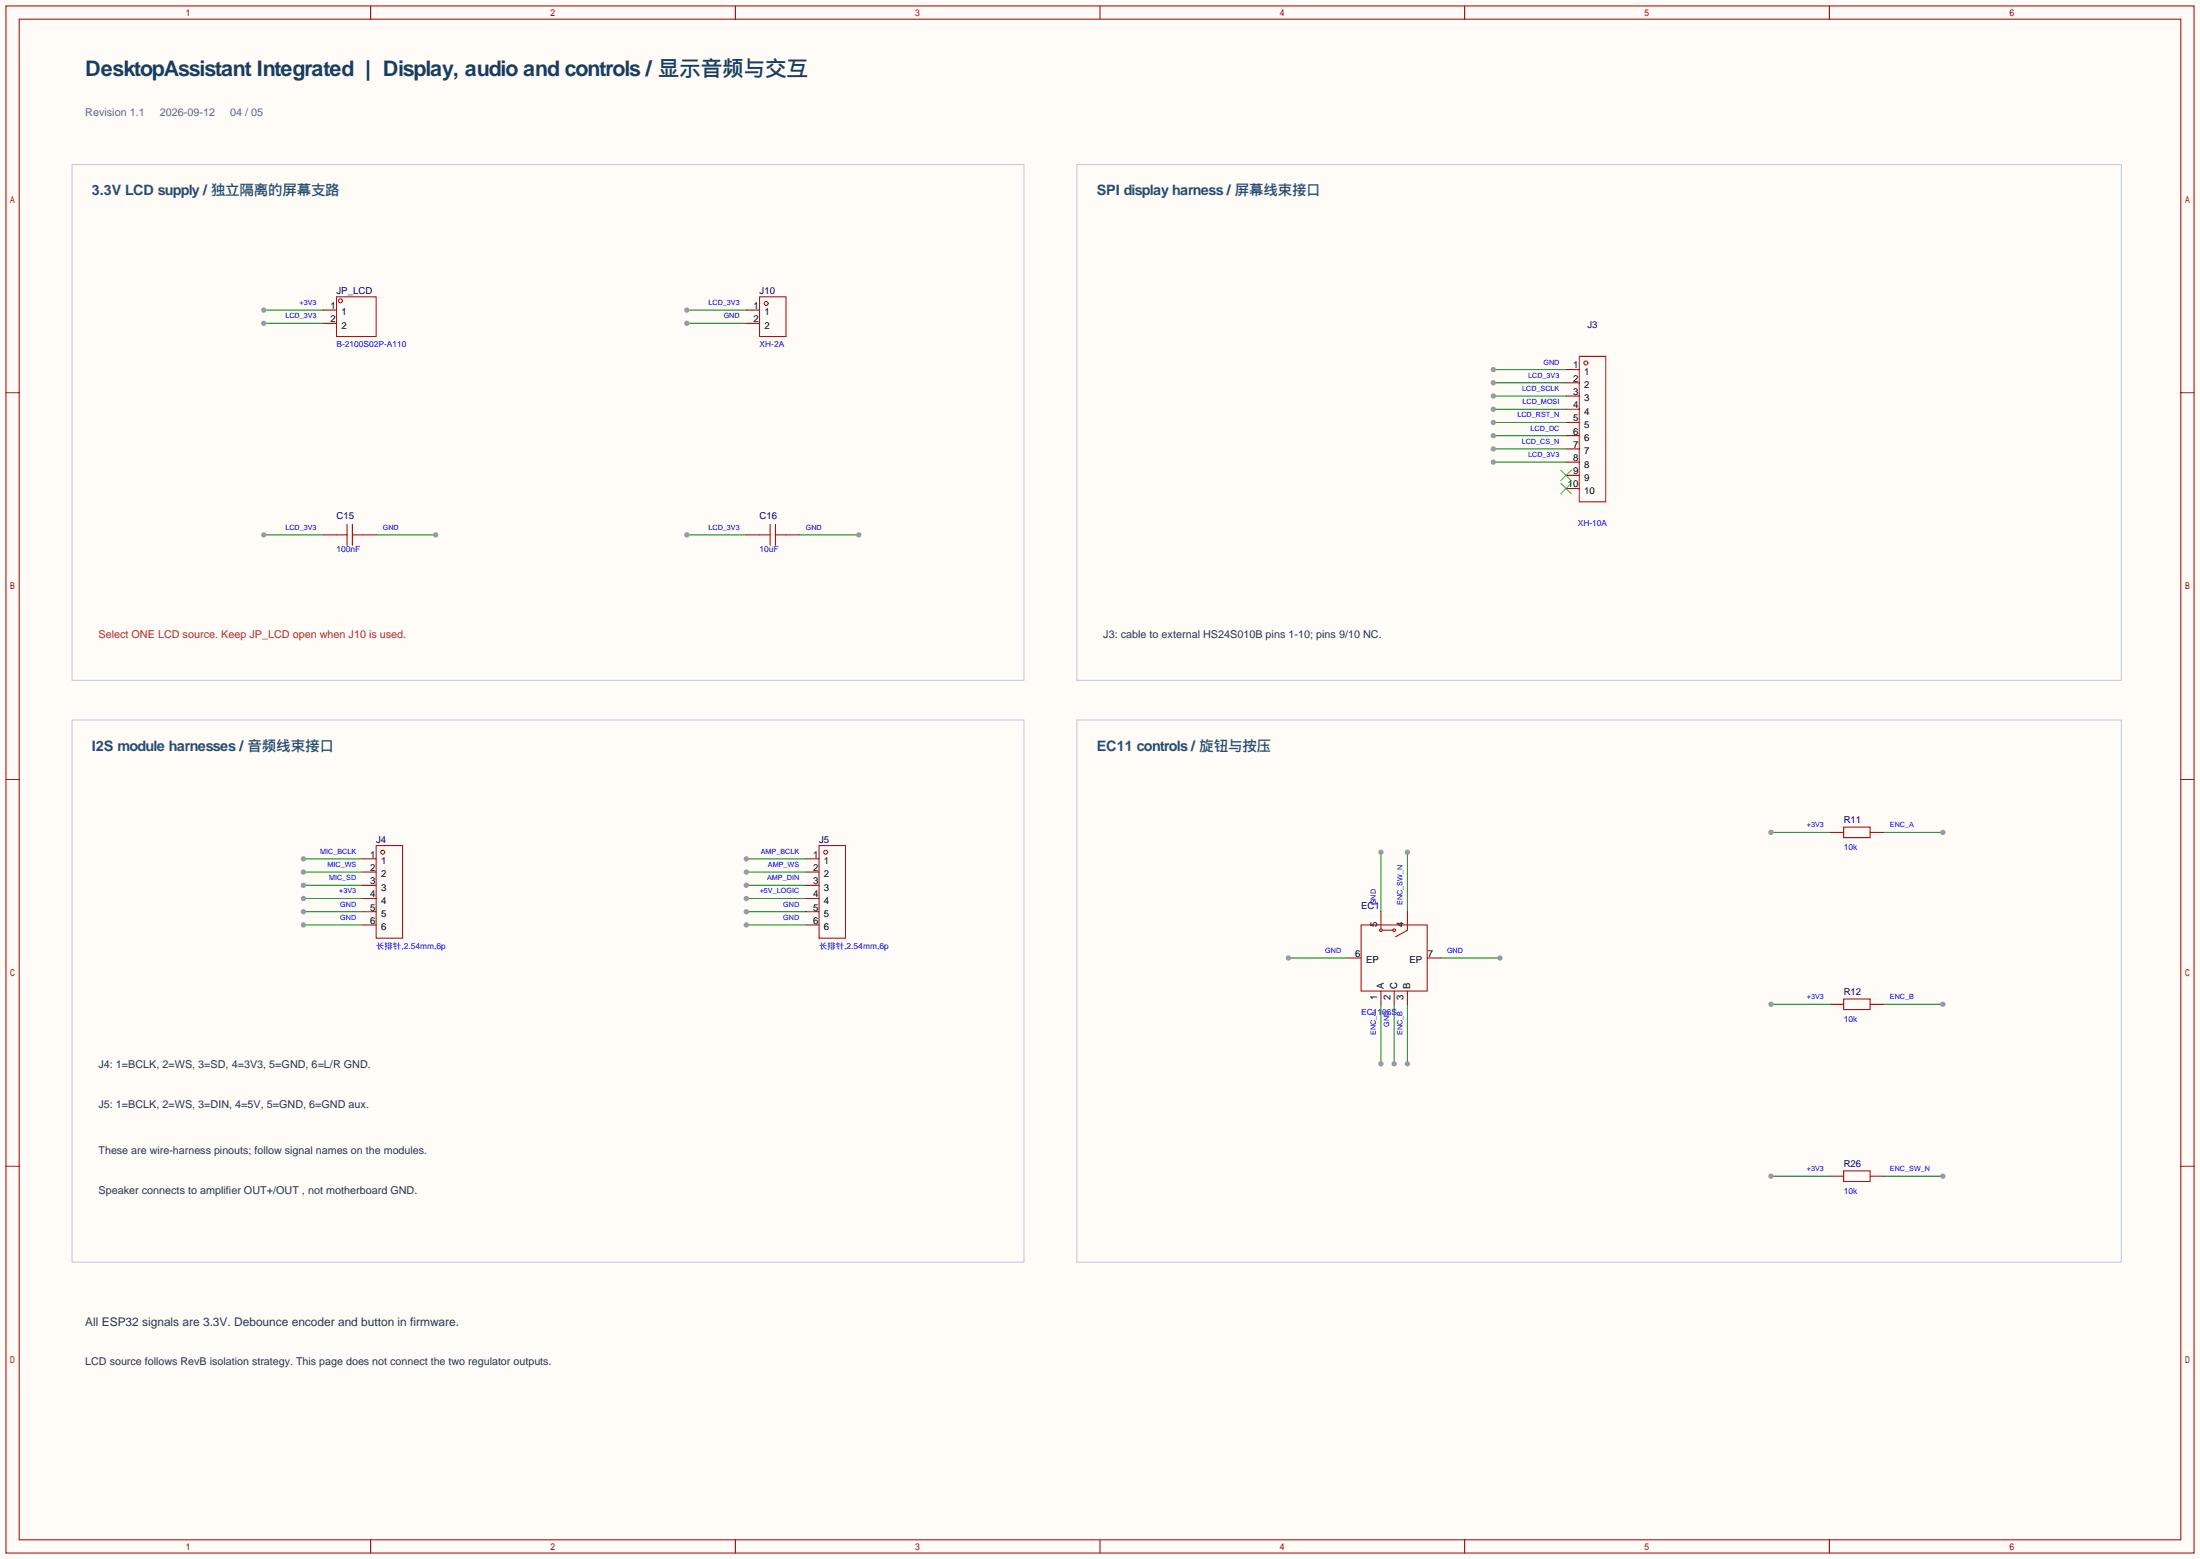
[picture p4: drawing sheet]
<svg xmlns="http://www.w3.org/2000/svg" width="423mm" height="299mm" viewBox="0 0 423 299" stroke-linecap="round" stroke-linejoin="round" font-family="sans-serif">
<path d="M0 0h422.7v299.5h-422.7z" fill="#fffcf7"/>
<path d="M13.8 31.6h182.9v99.1h-182.9zM206.9 31.6h200.6v99.1h-200.6zM13.8 138.3h182.9v104.1h-182.9zM206.9 138.3h200.6v104.1h-200.6z" fill="none" stroke="#bac9d9" stroke-width=".19"/>
<g fill="none" stroke="#a10000" stroke-width=".19">
<path d="M1.1 1.1h420.4v297.2h-420.4zM3.7 3.7h415.3v292.1h-415.3zM71.2 1.1v2.6M141.3 1.1v2.6M211.3 1.1v2.6M281.4 1.1v2.6M351.5 1.1v2.6M1.1 75.4h2.6M303.4 68.5h5.1v27.9h-5.1zM419 75.4h2.5M1.1 149.7h2.6M419 149.7h2.5"/>
<path d="M1.1 224h2.6M419 224h2.5M71.2 295.8v2.5M141.3 295.8v2.5M211.3 295.8v2.5M281.4 295.8v2.5M351.5 295.8v2.5"/>
<circle cx="304.7" cy="69.7" r=".38"/>
</g>
<path d="M300.9 71h2.5M300.9 73.5h2.5M300.9 76.1h2.5M300.9 78.6h2.5M300.9 81.2h2.5M300.9 83.7h2.5M300.9 86.2h2.5M300.9 88.8h2.5M300.9 91.3h2.5M300.9 93.9h2.5" fill="none" stroke="#870000" stroke-width=".19"/>
<path d="M299.8 90.3l2.1 2M299.8 92.8l2.1 2.1M301.9 90.3l-2.1 2M301.9 92.8l-2.1 2.1" fill="none" stroke="#3c3" stroke-width=".19"/>
<path d="M340.2 159.9h11.5" fill="none" stroke="#008700" stroke-width=".19"/>
<circle cx="340.2" cy="159.9" r=".51" fill="#999"/>
<path d="M265.3 192.9v11.4" fill="none" stroke="#008700" stroke-width=".19"/>
<circle cx="265.3" cy="204.3" r=".51" fill="#999"/>
<path d="M143.4 175.1h11.4" fill="none" stroke="#008700" stroke-width=".19"/>
<circle cx="143.4" cy="175.1" r=".51" fill="#999"/>
<path d="M286.9 78.6h14" fill="none" stroke="#008700" stroke-width=".19"/>
<circle cx="286.9" cy="78.6" r=".51" fill="#999"/>
<path d="M361.8 159.9h11.5" fill="none" stroke="#008700" stroke-width=".19"/>
<circle cx="373.3" cy="159.9" r=".51" fill="#999"/>
<path d="M267.8 192.9v11.4" fill="none" stroke="#008700" stroke-width=".19"/>
<circle cx="267.8" cy="204.3" r=".51" fill="#999"/>
<path d="M247.5 184h11.5" fill="none" stroke="#008700" stroke-width=".19"/>
<circle cx="247.5" cy="184" r=".51" fill="#999"/>
<path d="M50.7 59.6h11.4" fill="none" stroke="#008700" stroke-width=".19"/>
<circle cx="50.7" cy="59.6" r=".51" fill="#999"/>
<path d="M286.9 73.5h14" fill="none" stroke="#008700" stroke-width=".19"/>
<circle cx="286.9" cy="73.5" r=".51" fill="#999"/>
<path d="M265.3 163.7v11.4" fill="none" stroke="#008700" stroke-width=".19"/>
<circle cx="265.3" cy="163.7" r=".51" fill="#999"/>
<path d="M153.5 102.7h11.5" fill="none" stroke="#008700" stroke-width=".19"/>
<circle cx="165" cy="102.7" r=".51" fill="#999"/>
<path d="M50.7 102.7h11.4" fill="none" stroke="#008700" stroke-width=".19"/>
<circle cx="50.7" cy="102.7" r=".51" fill="#999"/>
<path d="M58.3 167.5h11.4" fill="none" stroke="#008700" stroke-width=".19"/>
<circle cx="58.3" cy="167.5" r=".51" fill="#999"/>
<path d="M286.9 76.1h14" fill="none" stroke="#008700" stroke-width=".19"/>
<circle cx="286.9" cy="76.1" r=".51" fill="#999"/>
<path d="M58.3 177.7h11.4" fill="none" stroke="#008700" stroke-width=".19"/>
<circle cx="58.3" cy="177.7" r=".51" fill="#999"/>
<path d="M276.7 184h11.5" fill="none" stroke="#008700" stroke-width=".19"/>
<circle cx="288.2" cy="184" r=".51" fill="#999"/>
<path d="M143.4 172.6h11.4" fill="none" stroke="#008700" stroke-width=".19"/>
<circle cx="143.4" cy="172.6" r=".51" fill="#999"/>
<path d="M143.4 177.7h11.4" fill="none" stroke="#008700" stroke-width=".19"/>
<circle cx="143.4" cy="177.7" r=".51" fill="#999"/>
<path d="M340.2 225.9h11.5" fill="none" stroke="#008700" stroke-width=".19"/>
<circle cx="340.2" cy="225.9" r=".51" fill="#999"/>
<path d="M270.4 192.9v11.4" fill="none" stroke="#008700" stroke-width=".19"/>
<circle cx="270.4" cy="204.3" r=".51" fill="#999"/>
<path d="M286.9 86.2h14" fill="none" stroke="#008700" stroke-width=".19"/>
<circle cx="286.9" cy="86.2" r=".51" fill="#999"/>
<path d="M340.2 192.9h11.5" fill="none" stroke="#008700" stroke-width=".19"/>
<circle cx="340.2" cy="192.9" r=".51" fill="#999"/>
<path d="M361.8 192.9h11.5" fill="none" stroke="#008700" stroke-width=".19"/>
<circle cx="373.3" cy="192.9" r=".51" fill="#999"/>
<path d="M361.8 225.9h11.5" fill="none" stroke="#008700" stroke-width=".19"/>
<circle cx="373.3" cy="225.9" r=".51" fill="#999"/>
<path d="M72.3 102.7h11.4" fill="none" stroke="#008700" stroke-width=".19"/>
<circle cx="83.7" cy="102.7" r=".51" fill="#999"/>
<path d="M286.9 81.2h14" fill="none" stroke="#008700" stroke-width=".19"/>
<circle cx="286.9" cy="81.2" r=".51" fill="#999"/>
<path d="M132 62.1h11.4" fill="none" stroke="#008700" stroke-width=".19"/>
<circle cx="132" cy="62.1" r=".51" fill="#999"/>
<path d="M132 59.6h11.4" fill="none" stroke="#008700" stroke-width=".19"/>
<circle cx="132" cy="59.6" r=".51" fill="#999"/>
<path d="M286.9 71h14" fill="none" stroke="#008700" stroke-width=".19"/>
<circle cx="286.9" cy="71" r=".51" fill="#999"/>
<path d="M132 102.7h11.4" fill="none" stroke="#008700" stroke-width=".19"/>
<circle cx="132" cy="102.7" r=".51" fill="#999"/>
<path d="M50.7 62.1h11.4" fill="none" stroke="#008700" stroke-width=".19"/>
<circle cx="50.7" cy="62.1" r=".51" fill="#999"/>
<path d="M58.3 165h11.4" fill="none" stroke="#008700" stroke-width=".19"/>
<circle cx="58.3" cy="165" r=".51" fill="#999"/>
<path d="M286.9 88.8h14" fill="none" stroke="#008700" stroke-width=".19"/>
<circle cx="286.9" cy="88.8" r=".51" fill="#999"/>
<path d="M58.3 170.1h11.4" fill="none" stroke="#008700" stroke-width=".19"/>
<circle cx="58.3" cy="170.1" r=".51" fill="#999"/>
<path d="M58.3 172.6h11.4" fill="none" stroke="#008700" stroke-width=".19"/>
<circle cx="58.3" cy="172.6" r=".51" fill="#999"/>
<path d="M58.3 175.1h11.4" fill="none" stroke="#008700" stroke-width=".19"/>
<circle cx="58.3" cy="175.1" r=".51" fill="#999"/>
<path d="M286.9 83.7h14" fill="none" stroke="#008700" stroke-width=".19"/>
<circle cx="286.9" cy="83.7" r=".51" fill="#999"/>
<path d="M143.4 165h11.4" fill="none" stroke="#008700" stroke-width=".19"/>
<circle cx="143.4" cy="165" r=".51" fill="#999"/>
<path d="M143.4 167.5h11.4" fill="none" stroke="#008700" stroke-width=".19"/>
<circle cx="143.4" cy="167.5" r=".51" fill="#999"/>
<path d="M143.4 170.1h11.4" fill="none" stroke="#008700" stroke-width=".19"/>
<circle cx="143.4" cy="170.1" r=".51" fill="#999"/>
<path d="M270.4 163.7v11.4" fill="none" stroke="#008700" stroke-width=".19"/>
<circle cx="270.4" cy="163.7" r=".51" fill="#999"/>
<g fill="none" stroke="#870000" stroke-width=".19">
<path d="M62.1 59.6h2.5M143.4 59.6h2.5M62.1 62.1h2.5M143.4 62.1h2.5M62.1 102.7h2.5M69.7 102.7h2.6M143.4 102.7h2.5M151 102.7h2.5M351.7 159.9h2.5M359.3 159.9h2.5M69.7 165h2.6M69.7 167.5h2.6"/>
<path d="M69.7 170.1h2.6M69.7 172.6h2.6M69.7 175.1h2.6M69.7 177.7h2.6M154.8 165h2.6M154.8 167.5h2.6M154.8 170.1h2.6M154.8 172.6h2.6M154.8 175.1h2.6M154.8 177.7h2.6M265.3 175.1v2.6M270.4 175.1v2.6"/>
<path d="M259 184h2.5M265.3 190.4v2.5M267.8 190.4v2.5M270.4 190.4v2.5M274.2 184h2.5M351.7 192.9h2.5M359.3 192.9h2.5M351.7 225.9h2.5M359.3 225.9h2.5"/>
</g>
<g fill="none" stroke="#a10000" stroke-width=".19">
<path d="M64.6 57h7.7v7.6h-7.7zM145.9 57h5.1v7.6h-5.1zM64.6 102.7h2.1M66.7 100.7v4.1M67.7 102.7h2M67.7 100.7v4.1M145.9 102.7h2.1M148 100.7v4.1M149 102.7h2M149 100.7v4.1M354.2 158.9h5.1v2h-5.1zM72.3 162.4h5v17.8h-5z"/>
<path d="M157.4 162.4h5v17.8h-5zM261.5 177.7h12.7v12.7h-12.7zM265.3 177.7v.7M265.6 178.7h2M270.4 177.7v1l-2.3 1.3M354.2 191.9h5.1v2h-5.1zM354.2 224.9h5.1v2h-5.1z"/>
<circle cx="65.4" cy="57.8" r=".38"/>
<circle cx="147.2" cy="58.3" r=".38"/>
<circle cx="73.5" cy="163.7" r=".38"/>
<circle cx="158.6" cy="163.7" r=".38"/>
<circle cx="265.3" cy="178.7" r=".25"/>
<circle cx="267.8" cy="178.7" r=".25"/>
</g>
<text font-size="4.1" fill="#183f62" x="16.4" y="14.6">DesktopAssistant Integrated | Display, audio and controls / 显示音频与交互</text>
<g font-size="2.8" fill="#214f78">
<text x="17.7" y="144.2">I2S module harnesses / 音频线束接口</text>
<text x="210.7" y="144.2">EC11 controls / 旋钮与按压</text>
</g>
<g font-size="2.7" fill="#214f78">
<text x="17.7" y="37.5">3.3V LCD supply / 独立隔离的屏幕支路</text>
<text x="210.7" y="37.5">SPI display harness / 屏幕线束接口</text>
</g>
<text font-size="2.3" fill="#26364a" x="16.4" y="254.7">All ESP32 signals are 3.3V. Debounce encoder and button in firmware.</text>
<g font-size="2.1" fill="#576a7d">
<text x="16.4" y="22.3">Revision 1.1</text>
<text x="30.7" y="22.3">2026-09-12</text>
<text x="44.2" y="22.3">04 / 05</text>
</g>
<text font-size="2.1" fill="#a02c2c" x="18.9" y="122.6">Select ONE LCD source. Keep JP_LCD open when J10 is used.</text>
<g font-size="2.1" fill="#26364a">
<text x="212" y="122.6">J3: cable to external HS24S010B pins 1-10; pins 9/10 NC.</text>
<text x="18.9" y="205.2">J4: 1=BCLK, 2=WS, 3=SD, 4=3V3, 5=GND, 6=L/R GND.</text>
<text x="18.9" y="212.8">J5: 1=BCLK, 2=WS, 3=DIN, 4=5V, 5=GND, 6=GND aux.</text>
<text x="18.9" y="221.6">These are wire-harness pinouts; follow signal names on the modules.</text>
<text x="18.9" y="229.3">Speaker connects to amplifier OUT+/OUT , not motherboard GND.</text>
<text x="16.4" y="262.3">LCD source follows RevB isolation strategy. This page does not connect the two regulator outputs.</text>
</g>
<g font-size="1.8">
<text x="63.5" y="59.3">1</text>
<text x="144.8" y="59.3">1</text>
<text x="63.5" y="61.9">2</text>
<text x="65.6" y="60.6">1</text>
<text x="65.6" y="63.1">2</text>
<text x="144.8" y="61.9">2</text>
<text x="146.9" y="60.6">1</text>
<text x="146.9" y="63.1">2</text>
<text x="302.2" y="70.8">1</text>
<text x="302.2" y="73.3">2</text>
<text x="302.2" y="75.8">3</text>
<text x="304.3" y="72">1</text>
<text x="304.3" y="74.6">2</text>
<text x="304.3" y="77.1">3</text>
<text x="302.2" y="78.4">4</text>
<text x="302.2" y="80.9">5</text>
<text x="302.2" y="83.5">6</text>
<text x="304.3" y="79.7">4</text>
<text x="304.3" y="82.2">5</text>
<text x="302.2" y="86">7</text>
<text x="302.2" y="88.5">8</text>
<text x="304.3" y="84.7">6</text>
<text x="304.3" y="87.3">7</text>
<text x="304.3" y="89.8">8</text>
<text x="301.2" y="93.6">10</text>
<text x="302.2" y="91.1">9</text>
<text x="304.3" y="92.4">9</text>
<text x="304.3" y="94.9">10</text>
<text x="71.1" y="164.7">1</text>
<text x="71.1" y="167.3">2</text>
<text x="73.2" y="166">1</text>
<text x="156.2" y="164.7">1</text>
<text x="156.2" y="167.3">2</text>
<text x="158.3" y="166">1</text>
<text x="71.1" y="169.8">3</text>
<text x="71.1" y="172.4">4</text>
<text x="73.2" y="168.6">2</text>
<text x="73.2" y="171.1">3</text>
<text x="73.2" y="173.6">4</text>
<text x="156.2" y="169.8">3</text>
<text x="156.2" y="172.4">4</text>
<text x="158.3" y="168.6">2</text>
<text x="158.3" y="171.1">3</text>
<text x="158.3" y="173.6">4</text>
<text x="71.1" y="174.9">5</text>
<text x="71.1" y="177.4">6</text>
<text x="73.2" y="176.2">5</text>
<text x="73.2" y="178.7">6</text>
<text x="156.2" y="174.9">5</text>
<text x="156.2" y="177.4">6</text>
<text x="158.3" y="176.2">5</text>
<text x="158.3" y="178.7">6</text>
<text x="264.6" y="178" transform="rotate(-90 264.6 178)">5</text>
<text x="269.7" y="178" transform="rotate(-90 269.7 178)">4</text>
<text x="260.3" y="183.8">6</text>
<text x="262.4" y="185.1">EP</text>
<text x="270.8" y="185.1">EP</text>
<text x="274.3" y="183.8">7</text>
<text x="265.9" y="189.9" transform="rotate(-90 265.9 189.9)">A</text>
<text x="268.4" y="189.9" transform="rotate(-90 268.4 189.9)">C</text>
<text x="270.9" y="189.9" transform="rotate(-90 270.9 189.9)">B</text>
<text x="264.6" y="192" transform="rotate(-90 264.6 192)">1</text>
<text x="267.1" y="192" transform="rotate(-90 267.1 192)">2</text>
<text x="269.7" y="192" transform="rotate(-90 269.7 192)">3</text>
</g>
<g font-size="1.8" fill="#000080">
<text x="64.6" y="56.6">JP_LCD</text>
<text x="145.9" y="56.6">J10</text>
<text x="305" y="62.9">J3</text>
<text x="64.6" y="99.7">C15</text>
<text x="145.9" y="99.7">C16</text>
<text x="72.3" y="162">J4</text>
<text x="157.4" y="162">J5</text>
<text x="354.2" y="158.2">R11</text>
<text x="261.5" y="174.7">EC1</text>
<text x="354.2" y="191.2">R12</text>
<text x="354.2" y="224.2">R26</text>
</g>
<g font-size="1.6" fill="#00f">
<text x="64.6" y="66.7">B-2100S02P-A110</text>
<text x="145.9" y="66.7">XH-2A</text>
<text x="303.1" y="101">XH-10A</text>
<text x="64.6" y="106.1">100nF</text>
<text x="145.9" y="106.1">10uF</text>
<text x="354.2" y="163.2">10k</text>
<text x="72.3" y="182.3">长排针,2.54mm,6p</text>
<text x="157.4" y="182.3">长排针,2.54mm,6p</text>
<text x="261.5" y="195">EC1106S</text>
<text x="354.2" y="196.3">10k</text>
<text x="354.2" y="229.3">10k</text>
</g>
<g font-size="1.4" fill="#00f">
<text x="57.6" y="58.6">+3V3</text>
<text x="136.1" y="58.6">LCD_3V3</text>
<text x="54.8" y="61.1">LCD_3V3</text>
<text x="139" y="61.1">GND</text>
<text x="296.5" y="70">GND</text>
<text x="292.4" y="75.1">LCD_SCLK</text>
<text x="292.5" y="77.6">LCD_MOSI</text>
<text x="293.6" y="72.6">LCD_3V3</text>
<text x="291.5" y="80.2">LCD_RST_N</text>
<text x="294.1" y="82.7">LCD_DC</text>
<text x="292.4" y="85.3">LCD_CS_N</text>
<text x="293.6" y="87.8">LCD_3V3</text>
<text x="54.8" y="101.8">LCD_3V3</text>
<text x="73.5" y="101.8">GND</text>
<text x="136.1" y="101.8">LCD_3V3</text>
<text x="154.8" y="101.8">GND</text>
<text x="347.1" y="158.9">+3V3</text>
<text x="363.1" y="158.9">ENC_A</text>
<text x="61.5" y="164">MIC_BCLK</text>
<text x="62.9" y="166.5">MIC_WS</text>
<text x="146.2" y="164">AMP_BCLK</text>
<text x="147.5" y="166.5">AMP_WS</text>
<text x="63.2" y="169.1">MIC_SD</text>
<text x="65.2" y="171.6">+3V3</text>
<text x="146" y="171.6">+5V_LOGIC</text>
<text x="147.4" y="169.1">AMP_DIN</text>
<text x="264.3" y="173.9" transform="rotate(-90 264.3 173.9)">GND</text>
<text x="269.4" y="173.9" transform="rotate(-90 269.4 173.9)">ENC_SW_N</text>
<text x="65.4" y="176.7">GND</text>
<text x="65.4" y="174.2">GND</text>
<text x="150.5" y="174.2">GND</text>
<text x="150.5" y="176.7">GND</text>
<text x="254.6" y="183.1">GND</text>
<text x="278" y="183.1">GND</text>
<text x="347.1" y="191.9">+3V3</text>
<text x="363.1" y="191.9">ENC_B</text>
<text x="266.9" y="197.3" transform="rotate(-90 266.9 197.3)">GND</text>
<text x="264.3" y="198.8" transform="rotate(-90 264.3 198.8)">ENC_A</text>
<text x="269.4" y="198.8" transform="rotate(-90 269.4 198.8)">ENC_B</text>
<text x="347.1" y="225">+3V3</text>
<text x="363.1" y="225">ENC_SW_N</text>
</g>
</svg>
